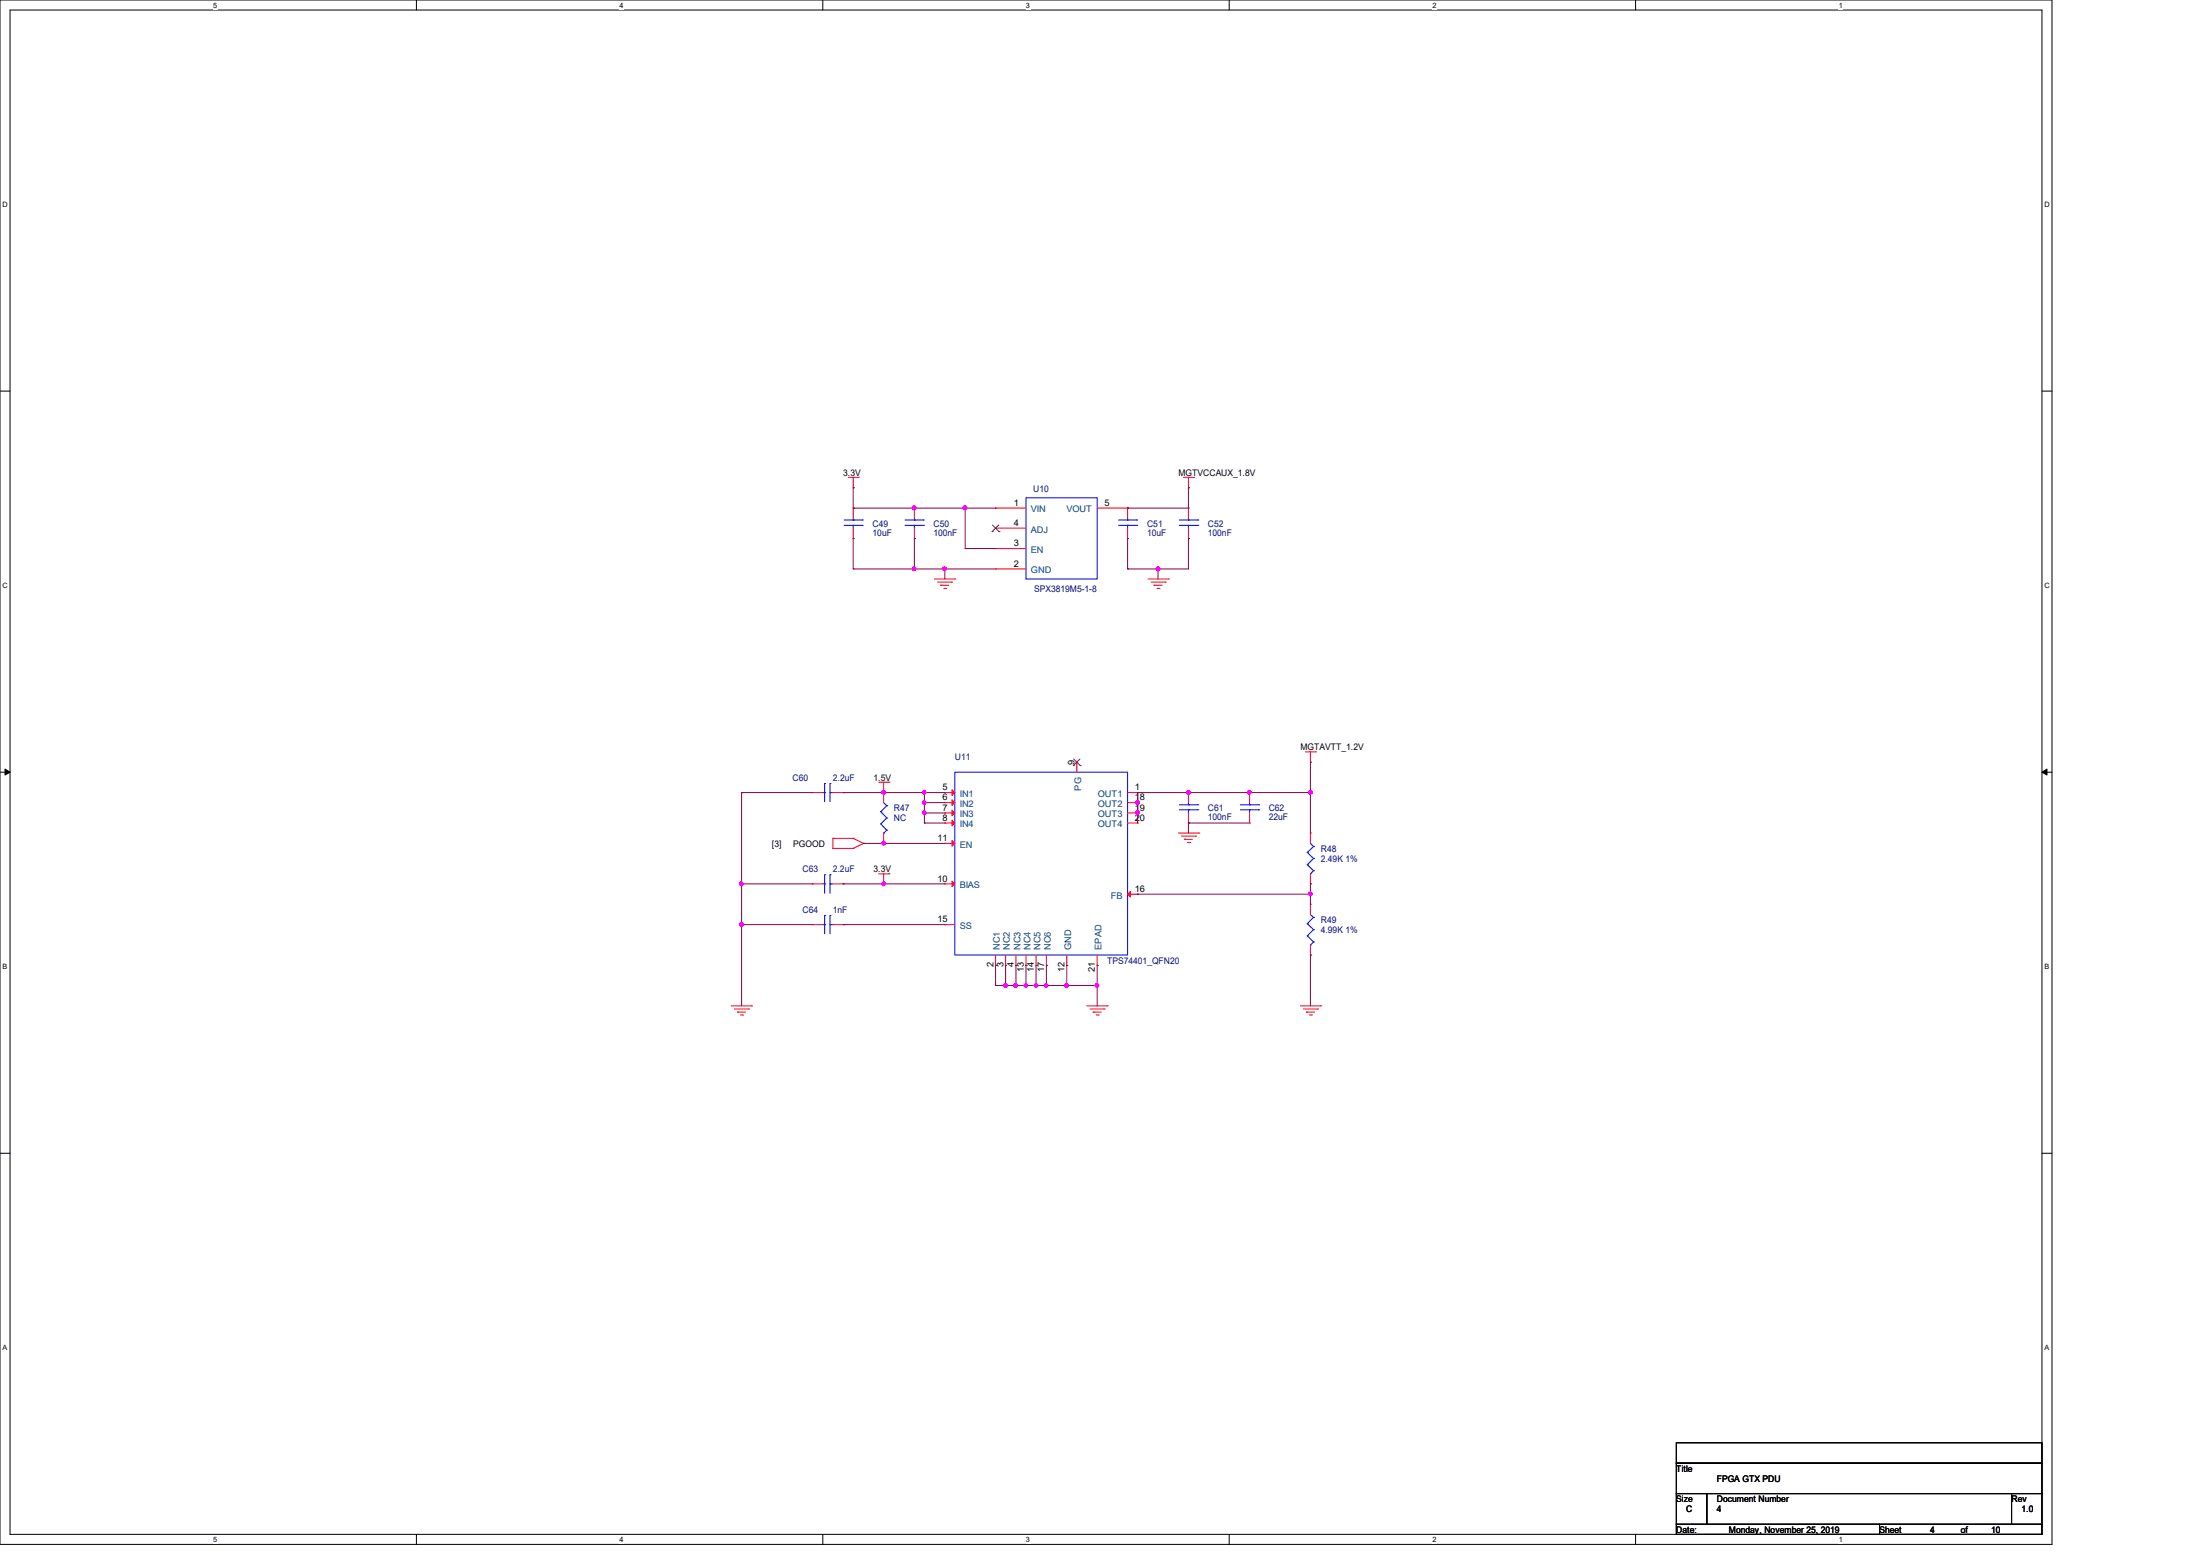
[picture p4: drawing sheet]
<svg xmlns="http://www.w3.org/2000/svg" width="297mm" height="210mm" viewBox="0 0 297 210" stroke-linecap="round" stroke-linejoin="round" font-family="sans-serif">
<path d="M0 0h277v208.4h-277zM1.4 1.4h274.3v205.7h-274.3z" fill="none" stroke="#000" stroke-width=".14"/>
<g fill="#fff">
<path d="M28.8 .1h.5v1.1h-.5z"/>
<path d="M28.8 207.2h.5v1.1h-.5z"/>
</g>
<path d="M56.2 0v1.4M56.2 207.1v1.3" fill="none" stroke="#000" stroke-width=".14"/>
<g fill="#fff">
<path d="M83.7 .1h.5v1.1h-.5z"/>
<path d="M83.7 207.2h.5v1.1h-.5z"/>
</g>
<path d="M111.1 0v1.4M111.1 207.1v1.3" fill="none" stroke="#000" stroke-width=".14"/>
<g fill="#fff">
<path d="M138.5 .1h.6v1.1h-.6z"/>
<path d="M138.5 207.2h.6v1.1h-.6z"/>
</g>
<path d="M165.9 0v1.4M165.9 207.1v1.3" fill="none" stroke="#000" stroke-width=".14"/>
<g fill="#fff">
<path d="M193.4 .1h.5v1.1h-.5z"/>
<path d="M193.4 207.2h.5v1.1h-.5z"/>
</g>
<path d="M220.8 0v1.4M220.8 207.1v1.3" fill="none" stroke="#000" stroke-width=".14"/>
<g fill="#fff">
<path d="M248.2 .1h.6v1.1h-.6z"/>
<path d="M248.2 207.2h.6v1.1h-.6z"/>
<path d="M.3 27.1h.8v1.1h-.8z"/>
<path d="M276 27.1h.7v1.1h-.7z"/>
<path d="M.3 78.5h.8v1.1h-.8z"/>
<path d="M276 78.5h.7v1.1h-.7z"/>
</g>
<path d="M0 52.8h1.4M275.7 52.8h1.3" fill="none" stroke="#000" stroke-width=".14"/>
<g fill="#fff">
<path d="M.3 129.9h.7v1.1h-.7z"/>
<path d="M276 129.9h.6v1.1h-.6z"/>
</g>
<path d="M0 104.2h1.4M275.7 104.2h1.3" fill="none" stroke="#000" stroke-width=".14"/>
<path d="M.7 103.8l.7 .4-.7 .4zM275.7 104.2l.7-.4v.8z" fill="#000" stroke="#000" stroke-width=".14"/>
<g fill="#fff">
<path d="M.3 181.4h.7v1.1h-.7z"/>
<path d="M276 181.4h.6v1.1h-.6z"/>
</g>
<path d="M0 155.7h1.4M275.7 155.7h1.3M226.3 194.7h49.4v2.8h-49.4zM226.3 197.5h49.4v4.1h-49.4zM226.3 201.6h4.1v4.1h-4.1zM226.3 205.7h27.4v1.4h-27.4zM230.4 201.6h41.2v4.1h-41.2zM253.7 205.7h22v1.4h-22zM271.6 201.6h4.1v4.1h-4.1z" fill="none" stroke="#000" stroke-width=".14"/>
<g fill="none" stroke="#f00" stroke-width=".14">
<path d="M114.5 64.4h1.4M115.2 65.8h.1M115.2 68.6h.1M115.2 72.7h.1M115.2 64.4v1.4M115.2 68.6v1.3M115.2 71.3v1.4M115.9 64.4h.1M123.4 68.6h.1M123.4 72.7h.1M123.4 68.6v1.3M123.4 71.3v1.4"/>
<path d="M126.2 78.1h2.7M126.6 78.6h1.9M127 79h.1M127 79h1.1M127.4 79.4h.3M127.7 79.4h.1M128.5 78.6h.1M128.9 78.1h.1M134.4 68.6h.1M134.4 71.3h.1M134.4 74h.1M134.4 76.8h.1"/>
<path d="M134.4 68.6h4.1M134.4 71.3h4.1M134.4 74h4.1M134.4 76.8h4.1M148.1 68.6h4.1M152.2 68.6h.1M152.2 72.7h.1M152.2 68.6v1.3M152.2 71.3v1.4M155 78.1h2.7M155.4 78.6h1.9M155.8 79h.1"/>
<path d="M155.8 79h1.1M156.2 79.4h.3M156.5 79.4h.1M157.3 78.6h.1M157.7 78.1h.1M159.8 64.4h1.4M160.4 65.8h.1M160.4 68.6h.1M160.4 72.7h.1M160.4 64.4v1.4M160.4 68.6v1.3M160.4 71.3v1.4"/>
<path d="M161.2 64.4h.1M109.7 119.3h.1M109.7 107h.1M109.7 107h1.4M109.7 119.3h1.4M112.4 114.5h.1M112.4 113.2h.1M112.4 113.2h2.8M112.4 114.5h2.8M112.4 113.2v1.3M112.4 107h1.4M112.4 119.3h1.4"/>
<path d="M113.8 119.3h.1M113.8 107h.1M115.2 113.2h.1M115.2 114.5h.1M115.2 113.2l1.4 .6M116.6 113.8h.1M116.6 113.8l-1.4 .7M118.6 105.6h1.4M118.6 117.9h1.4M119.3 107h.1M119.3 119.3h.1M119.3 113.8h.1"/>
<path d="M119.3 105.6v2.7M119.3 112.4v1.4M119.3 117.9v1.4M120 105.6h.1M120 117.9h.1M127.6 107h.1M127.6 108.3h.1M127.6 109.7h.1M127.6 111.1h.1M127.6 119.3h.1M127.6 113.8h.1M127.6 107h1.3"/>
<path d="M127.6 108.3h1.3M127.6 109.7h1.3M127.6 111.1h1.3M127.6 119.3h1.3M127.6 113.8h1.3M145.4 102.9h.1M145.4 102.9v1.3M152.2 107h1.4M152.2 108.3h1.4M152.2 109.7h1.4M152.2 111.1h1.4M153.6 107h.1"/>
<path d="M153.6 108.3h.1M153.6 109.7h.1M153.6 111.1h.1M159.1 112.4h2.7M159.5 112.9h1.9M159.9 113.3h.1M159.9 113.3h1.1M160.3 113.7h.3M160.4 107h.1M160.4 111.1h.1M160.4 107v1.3M160.4 109.7v1.4"/>
<path d="M160.6 113.7h.1M161.4 112.9h.1M161.8 112.4h.1M168.7 107h.1M168.7 111.1h.1M168.7 107v1.3M168.7 109.7v1.4M176.2 101.5h1.4M176.9 102.9h.1M176.9 112.4h.1M176.9 119.3h.1M176.9 101.5v1.4"/>
<path d="M176.9 112.4v1.4M176.9 117.9v1.4M177.6 101.5h.1M98.7 135.8h2.8M99.1 136.2h1.9M99.6 136.6h.1M99.6 136.6h1.1M100 137h.2M100.2 137h.1M101 136.2h.1M101.5 135.8h.1M109.7 124.8h.1"/>
<path d="M109.7 124.8h1.4M112.4 124.8h1.4M113.8 124.8h.1M127.6 124.8h.1M127.6 124.8h1.3M134.4 130.3h.1M134.4 128.9v1.4M135.8 130.3h.1M135.8 128.9v1.4M137.2 130.3h.1M137.2 128.9v1.4M138.5 130.3h.1"/>
<path d="M138.5 128.9v1.4M139.9 130.3h.1M139.9 128.9v1.4M141.3 130.3h.1M141.3 128.9v1.4M144 130.3h.1M144 128.9v1.4M146.7 135.8h2.8M147.2 136.2h1.9M147.6 136.6h.1M147.6 136.6h1.1M148 137h.3"/>
<path d="M148.1 130.3h.1M148.1 128.9v1.4M148.3 137h.1M149.1 136.2h.1M149.5 135.8h.1M152.2 120.7h1.4M153.6 120.7h.1M175.6 135.8h2.7M176 136.2h1.9M176.4 136.6h.1M176.4 136.6h1.1M176.8 137h.2"/>
<path d="M176.9 122h.1M176.9 128.9h.1M176.9 122v1.4M176.9 127.6v1.3M177 137h.1M177.9 136.2h.1M178.3 135.8h.1"/>
</g>
<g fill="none" stroke="#00f" stroke-width=".14">
<path d="M114 70.9h2.4M114 70.2h2.4M115.2 70.2h.1M115.2 70.9h.1M115.2 69.9v.3M115.2 70.9v.4M116.4 70.9h.1M116.4 70.2h.1M122.2 70.9h2.5M122.2 70.2h2.5M123.4 70.2h.1M123.4 70.9h.1"/>
<path d="M123.4 69.9v.3M123.4 70.9v.4M124.7 70.9h.1M124.7 70.2h.1M138.5 67.2h9.6v10.9h-9.6zM151 70.9h2.5M151 70.2h2.5M152.2 70.2h.1M152.2 70.9h.1M152.2 69.9v.3M152.2 70.9v.4M153.5 70.9h.1"/>
<path d="M153.5 70.2h.1M159.2 70.9h2.5M159.2 70.2h2.5M160.4 70.2h.1M160.4 70.9h.1M160.4 69.9v.3M160.4 70.9v.4M161.7 70.9h.1M161.7 70.2h.1M111.1 119.3h.2M111.1 107h.2M111.3 119.3h.1"/>
<path d="M111.3 118.1h.1M111.3 107h.1M111.3 105.7h.1M111.3 105.7v2.5M111.3 118.1v2.5M112.1 118.1h.1M112.1 119.3h.1M112.1 105.7h.1M112.1 107h.1M112.1 105.7v2.5M112.1 118.1v2.5M112.1 119.3h.3"/>
<path d="M112.1 107h.3M118.9 109.6h.1M118.9 111.2h.1M118.9 109.6l.8 .8M118.9 111.2l.8 .9M119.3 112.4h.1M119.3 108.3l.4 .5M119.7 108.8h.1M119.7 110.4h.1M119.7 112.1h.1M119.7 108.8l-.8 .8M119.7 110.4l-.8 .8"/>
<path d="M119.7 112.1l-.4 .3M128.9 104.2h23.3v24.7h-23.3zM159.2 109.3h2.5M159.2 108.6h2.5M160.4 108.6h.1M160.4 109.3h.1M160.4 108.3v.3M160.4 109.3v.4M161.7 109.3h.1M161.7 108.6h.1M167.5 109.3h2.4M167.5 108.6h2.4"/>
<path d="M168.7 108.6h.1M168.7 109.3h.1M168.7 108.3v.3M168.7 109.3v.4M169.9 109.3h.1M169.9 108.6h.1M176.5 115.1h.1M176.5 116.7h.1M176.5 115.1l.8 .8M176.5 116.7l.8 .8M176.9 117.9h.1M176.9 113.8l.4 .5"/>
<path d="M177.3 114.3h.1M177.3 115.9h.1M177.3 117.5h.1M177.3 114.3l-.8 .8M177.3 115.9l-.8 .8M177.3 117.5l-.4 .4M111.1 124.8h.2M111.3 124.8h.1M111.3 123.6h.1M111.3 123.6v2.4M112.1 123.6h.1M112.1 124.8h.1"/>
<path d="M112.1 124.8h.3M112.1 123.6v2.4M176.5 124.7h.1M176.5 126.3h.1M176.5 124.7l.8 .8M176.5 126.3l.8 .8M176.9 127.6h.1M176.9 123.4l.4 .4M177.3 123.8h.1M177.3 125.5h.1M177.3 127.1h.1M177.3 123.8l-.8 .9"/>
<path d="M177.3 125.5l-.8 .8M177.3 127.1l-.4 .5"/>
</g>
<g fill="#f00" stroke="#f00" stroke-width=".14">
<path d="M128.5 106.6l.4 .4-.4 .4z"/>
<path d="M128.5 107.9l.4 .4-.4 .4z"/>
<path d="M128.5 109.3l.4 .4-.4 .4z"/>
<path d="M128.5 110.7l.4 .4-.4 .4z"/>
<path d="M128.5 118.9l.4 .4-.4 .4z"/>
<path d="M128.5 113.5l.4 .3-.4 .4z"/>
<path d="M152.6 120.3v.8l-.4-.4z"/>
</g>
<path d="M133.9 71.8h.1M134 70.9l.9 .9M134.8 70.9l-.9 .9M134.9 71.8h.1M144.9 103.3h.1M144.9 102.4l.9 .9M145.8 102.4l-.9 .9M145.8 103.3h.1" fill="none" stroke="#804000" stroke-width=".14"/>
<g fill="none" stroke="#800040" stroke-width=".14">
<path d="M115.2 65.8h.1M115.2 68.6h.1M115.2 72.7h.1M115.2 76.8h.1M115.2 65.8v2.8M115.2 72.7v4.1M115.2 68.6h19.2M115.2 76.8h19.2M123.4 68.6h.1M123.4 72.7h.1M123.4 76.8h.1M123.4 72.7v4.1"/>
<path d="M127.6 76.8h.1M127.6 76.8v1.3M130.3 68.6h.1M130.3 74h.1M130.3 68.6v5.4M130.3 74h4.1M152.2 68.6h.1M152.2 72.7h.1M152.2 76.8h.1M152.2 72.7v4.1M156.3 76.8h.1M156.3 76.8v1.3"/>
<path d="M160.4 65.8h.1M160.4 72.7h.1M160.4 65.8v2.8h-8.2M160.4 72.7v4.1h-8.2M100.1 107h.1M100.1 119.3h.1M100.1 107h9.6M100.1 107v28.8M100.1 119.3h9.6M113.8 107h.1M113.8 119.3h.1M113.8 107h13.8"/>
<path d="M113.8 119.3h13.8M116.6 113.8h.1M116.6 113.8h11M119.3 107h.1M119.3 113.8h.1M119.3 119.3h.1M124.8 107h.1M124.8 108.3h.1M124.8 109.7h.1M124.8 111.1h.1M124.8 107v4.1M124.8 108.3h2.8"/>
<path d="M124.8 109.7h2.8M124.8 111.1h2.8M153.6 107h.1M153.6 108.3h.1M153.6 109.7h.1M153.6 107h23.3M153.6 107v4.1M160.4 107h.1M160.4 111.1h.1M160.4 111.1v1.3M160.4 111.1h8.3M168.7 107h.1"/>
<path d="M176.9 102.9h.1M176.9 107h.1M176.9 119.3h.1M176.9 102.9v9.5M176.9 119.3v2.7M100.1 124.8h.1M100.1 124.8h9.6M113.8 124.8h.1M113.8 124.8h13.8M134.4 130.3h.1M134.4 133h.1M134.4 130.3v2.7"/>
<path d="M134.4 133h13.7M135.8 130.3h.1M135.8 133h.1M135.8 130.3v2.7M137.2 130.3h.1M137.2 133h.1M137.2 130.3v2.7M138.5 130.3h.1M138.5 133h.1M138.5 130.3v2.7M139.9 130.3h.1M139.9 133h.1"/>
<path d="M139.9 130.3v2.7M141.3 130.3h.1M141.3 133h.1M141.3 130.3v2.7M144 130.3h.1M144 133h.1M144 130.3v2.7M148.1 130.3h.1M148.1 133h.1M148.1 130.3v5.5M153.6 120.7h.1M153.6 120.7h23.3"/>
<path d="M176.9 120.7h.1M176.9 128.9h.1M176.9 128.9v6.9"/>
</g>
<g fill="#f0f" stroke="#f0f" stroke-width=".14">
<circle cx="123.4" cy="68.5" r=".25"/>
<circle cx="130.3" cy="68.5" r=".25"/>
<circle cx="123.4" cy="76.8" r=".25"/>
<circle cx="127.5" cy="76.8" r=".25"/>
<circle cx="156.3" cy="76.8" r=".25"/>
<circle cx="176.9" cy="106.9" r=".25"/>
<circle cx="124.8" cy="106.9" r=".24"/>
<circle cx="119.3" cy="106.9" r=".25"/>
<circle cx="160.4" cy="106.9" r=".25"/>
<circle cx="168.7" cy="106.9" r=".25"/>
<circle cx="124.8" cy="108.3" r=".24"/>
<circle cx="153.6" cy="109.7" r=".25"/>
<circle cx="153.6" cy="108.3" r=".25"/>
<circle cx="124.8" cy="109.7" r=".24"/>
<circle cx="119.3" cy="113.8" r=".25"/>
<circle cx="100.1" cy="119.3" r=".25"/>
<circle cx="119.3" cy="119.3" r=".25"/>
<circle cx="176.9" cy="120.7" r=".25"/>
<circle cx="100.1" cy="124.8" r=".25"/>
<circle cx="135.8" cy="133" r=".25"/>
<circle cx="137.1" cy="133" r=".25"/>
<circle cx="141.2" cy="133" r=".25"/>
<circle cx="144" cy="133" r=".25"/>
<circle cx="148.1" cy="133" r=".25"/>
<circle cx="139.9" cy="133" r=".25"/>
<circle cx="138.5" cy="133" r=".24"/>
</g>
<g font-size="1.2">
<text x="113.8" y="64.2">3.3V</text>
<text x="159.1" y="64.2">MGTVCCAUX_1.8V</text>
<text x="136.9" y="68.3">1</text>
<text x="136.9" y="71">4</text>
<text x="149.1" y="68.3">5</text>
<text x="136.9" y="73.7">3</text>
<text x="136.9" y="76.5">2</text>
<text x="175.6" y="101.3">MGTAVTT_1.2V</text>
<text x="117.9" y="105.4">1.5V</text>
<text x="127.2" y="106.7">5</text>
<text x="145.1" y="103.2" transform="rotate(-90 145.1 103.2)">9</text>
<text x="153.2" y="106.7">1</text>
<text x="126.6" y="113.5">11</text>
<text x="127.2" y="108">6</text>
<text x="127.2" y="109.4">7</text>
<text x="127.2" y="110.8">8</text>
<text x="153.2" y="108">18</text>
<text x="153.2" y="109.4">19</text>
<text x="153.2" y="110.8">20</text>
<text x="104.2" y="114.3">[3]</text>
<text x="107.1" y="114.3">PGOOD</text>
<text x="117.9" y="117.7">3.3V</text>
<text x="126.6" y="119">10</text>
<text x="126.6" y="124.5">15</text>
<text x="153.2" y="120.4">16</text>
<text x="134.1" y="130.6" transform="rotate(-90 134.1 130.6)">2</text>
<text x="135.5" y="130.6" transform="rotate(-90 135.5 130.6)">3</text>
<text x="136.9" y="130.6" transform="rotate(-90 136.9 130.6)">4</text>
<text x="138.2" y="131.2" transform="rotate(-90 138.2 131.2)">13</text>
<text x="139.6" y="131.2" transform="rotate(-90 139.6 131.2)">14</text>
<text x="141" y="131.2" transform="rotate(-90 141 131.2)">17</text>
<text x="143.7" y="131.2" transform="rotate(-90 143.7 131.2)">12</text>
<text x="147.8" y="131.2" transform="rotate(-90 147.8 131.2)">21</text>
<text x="226.3" y="198.6">Title</text>
<text x="226.3" y="202.7">Size</text>
<text x="231.8" y="200">FPGA GTX PDU</text>
<text x="231.8" y="202.7">Document Number</text>
<text x="271.6" y="202.7">Rev</text>
<text x="226.3" y="206.9">Date:</text>
<text x="227.7" y="204.1">C</text>
<text x="231.8" y="204.1">4</text>
<text x="233.4" y="206.9">Monday, November 25, 2019</text>
<text x="253.7" y="206.9">Sheet</text>
<text x="260.6" y="206.9">4</text>
<text x="264.7" y="206.9">of</text>
<text x="268.8" y="206.9">10</text>
<text x="272.9" y="204.1">1.0</text>
</g>
<g font-size="1.2" fill="#000080">
<text x="117.8" y="71.1">C49</text>
<text x="126" y="71.1">C50</text>
<text x="139.5" y="66.4">U10</text>
<text x="154.9" y="71.1">C51</text>
<text x="163.1" y="71.1">C52</text>
<text x="117.8" y="72.3">10uF</text>
<text x="126" y="72.3">100nF</text>
<text x="154.9" y="72.3">10uF</text>
<text x="163.1" y="72.3">100nF</text>
<text x="139.6" y="79.8">SPX3819M5-1-8</text>
<text x="107" y="105.4">C60</text>
<text x="112.4" y="105.4">2.2uF</text>
<text x="128.9" y="102.6">U11</text>
<text x="120.7" y="109.5">R47</text>
<text x="120.7" y="110.9">NC</text>
<text x="163.1" y="109.5">C61</text>
<text x="163.1" y="110.7">100nF</text>
<text x="171.3" y="109.5">C62</text>
<text x="171.3" y="110.7">22uF</text>
<text x="108.3" y="117.7">C63</text>
<text x="112.4" y="117.7">2.2uF</text>
<text x="178.3" y="115">R48</text>
<text x="178.3" y="116.3">2.49K 1%</text>
<text x="108.3" y="123.2">C64</text>
<text x="112.4" y="123.2">1nF</text>
<text x="178.3" y="124.6">R49</text>
<text x="178.3" y="125.9">4.99K 1%</text>
<text x="149.5" y="130">TPS74401_QFN20</text>
</g>
<g font-size="1.2" fill="#004080">
<text x="139.2" y="69.2">VIN</text>
<text x="139.2" y="71.9">ADJ</text>
<text x="144" y="69.2">VOUT</text>
<text x="139.2" y="74.6">EN</text>
<text x="139.2" y="77.4">GND</text>
<text x="129.6" y="107.6">IN1</text>
<text x="146" y="106.7" transform="rotate(-90 146 106.7)">PG</text>
<text x="148.2" y="107.6">OUT1</text>
<text x="129.6" y="108.9">IN2</text>
<text x="129.6" y="110.3">IN3</text>
<text x="129.6" y="111.7">IN4</text>
<text x="148.2" y="108.9">OUT2</text>
<text x="148.2" y="110.3">OUT3</text>
<text x="148.2" y="111.7">OUT4</text>
<text x="129.6" y="119.9">BIAS</text>
<text x="129.6" y="114.4">EN</text>
<text x="129.6" y="125.4">SS</text>
<text x="150" y="121.3">FB</text>
<text x="135" y="128.2" transform="rotate(-90 135 128.2)">NC1</text>
<text x="136.4" y="128.2" transform="rotate(-90 136.4 128.2)">NC2</text>
<text x="137.8" y="128.2" transform="rotate(-90 137.8 128.2)">NC3</text>
<text x="139.1" y="128.2" transform="rotate(-90 139.1 128.2)">NC4</text>
<text x="140.5" y="128.2" transform="rotate(-90 140.5 128.2)">NC5</text>
<text x="141.9" y="128.2" transform="rotate(-90 141.9 128.2)">NC6</text>
<text x="144.6" y="128.2" transform="rotate(-90 144.6 128.2)">GND</text>
<text x="148.7" y="128.2" transform="rotate(-90 148.7 128.2)">EPAD</text>
</g>
<g font-size="1">
<text x="28.8" y="1">5</text>
<text x="83.7" y="1">4</text>
<text x="138.5" y="1">3</text>
<text x="193.4" y="1">2</text>
<text x="248.2" y="1">1</text>
<text x=".3" y="27.9">D</text>
<text x="276" y="27.9">D</text>
<text x=".3" y="79.4">C</text>
<text x="276" y="79.4">C</text>
<text x=".3" y="130.8">B</text>
<text x="276" y="130.8">B</text>
<text x=".3" y="182.2">A</text>
<text x="276" y="182.2">A</text>
<text x="28.8" y="208.1">5</text>
<text x="83.7" y="208.1">4</text>
<text x="138.5" y="208.1">3</text>
<text x="193.4" y="208.1">2</text>
<text x="248.2" y="208.1">1</text>
</g>
</svg>
